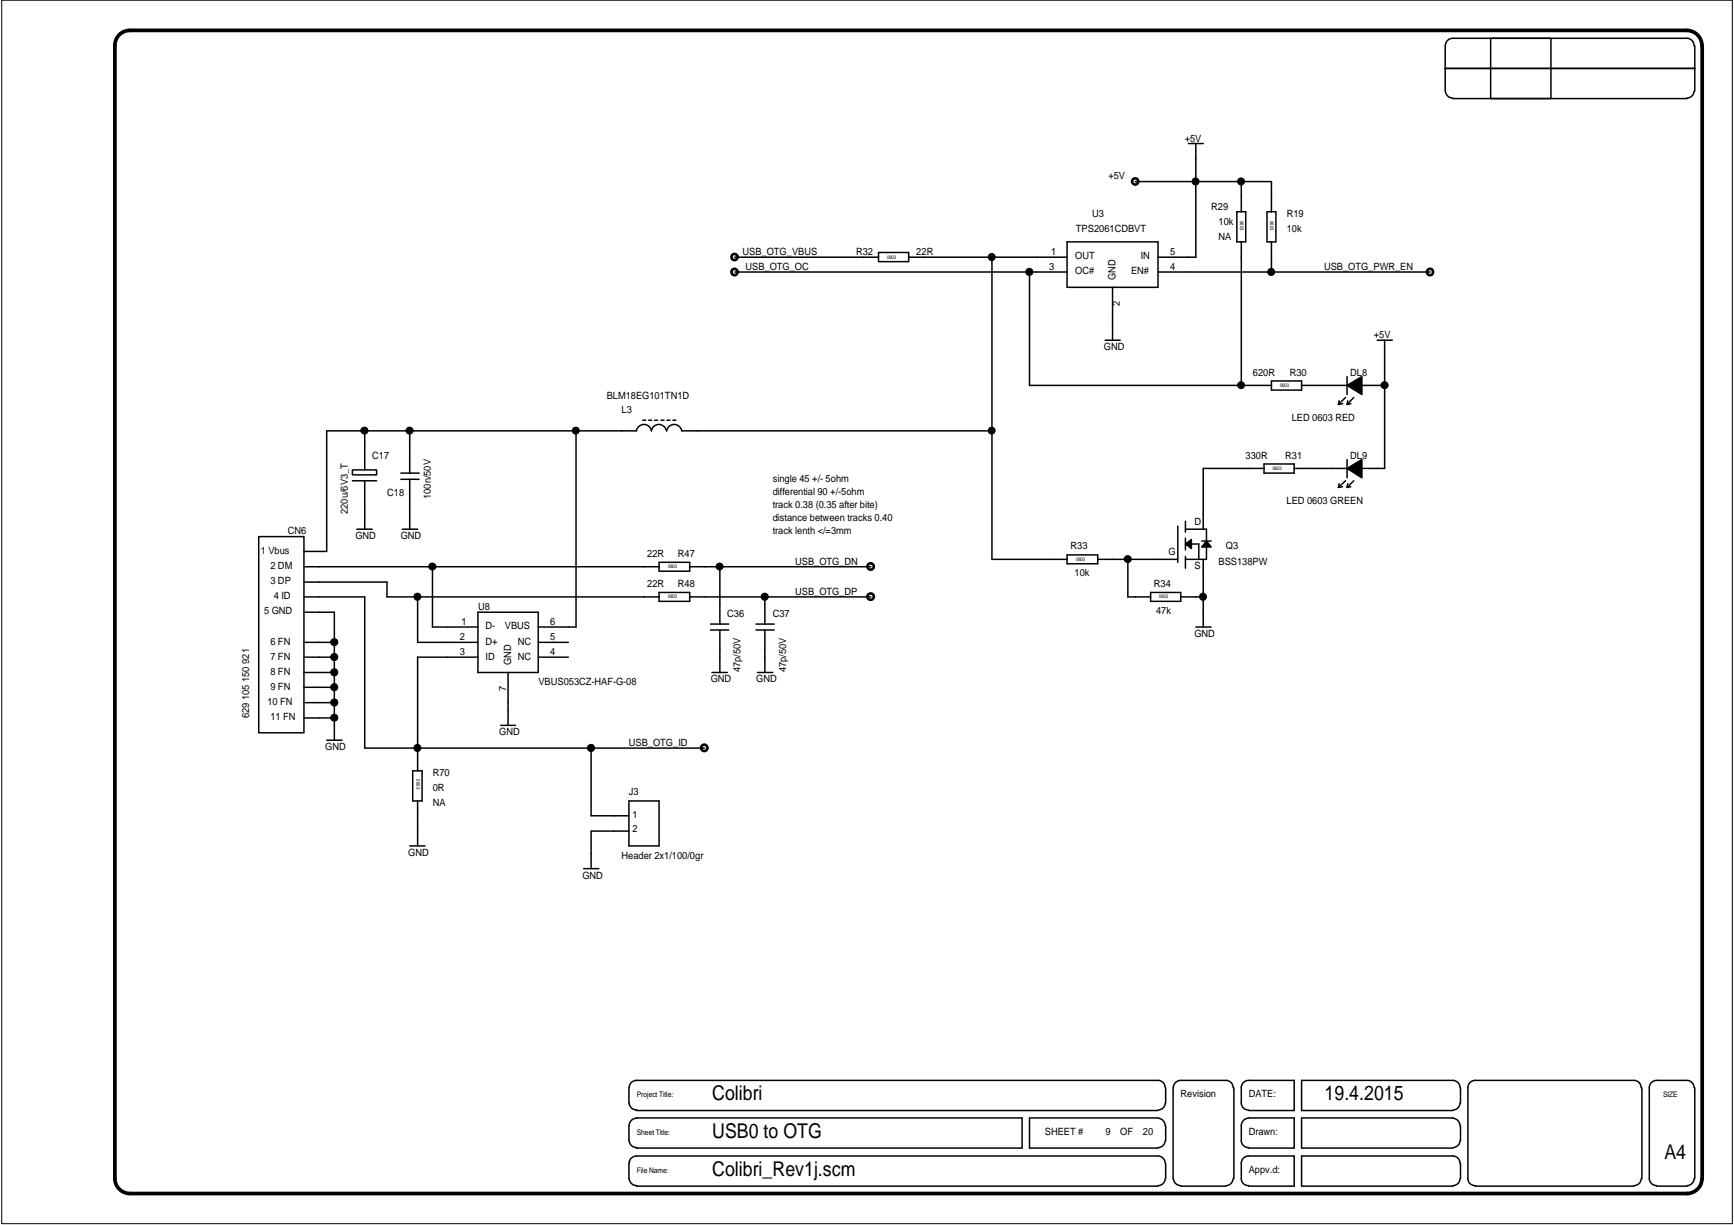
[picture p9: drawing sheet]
<svg xmlns="http://www.w3.org/2000/svg" width="297mm" height="210mm" viewBox="0 0 297 210" stroke-linecap="round" stroke-linejoin="round" font-family="sans-serif">
<g fill="none" stroke="#000" stroke-width=".45">
<circle cx="194.5" cy="31.1" r=".53"/>
<circle cx="125.8" cy="46.6" r=".54"/>
<circle cx="125.8" cy="44" r=".54"/>
<circle cx="245" cy="46.6" r=".53"/>
<circle cx="149.1" cy="97.1" r=".55"/>
<circle cx="149.1" cy="102.2" r=".55"/>
<circle cx="120.6" cy="128.1" r=".55"/>
</g>
<g fill="none" stroke="#000" stroke-width=".26">
<path d="M247.6 11.7h42.7M247.6 7.8v7.8M247.6 7.8a1.24 1.24 0 0 1 1.3-1.2h40.1a1.23 1.23 0 0 1 1.2 1.2M247.6 15.6a1.26 1.26 0 0 0 1.3 1.2M248.9 16.9h40.1M255.4 6.6h10.3v10.3h-10.3zM290.2 15.6a1.22 1.22 0 0 1-1.2 1.2M290.3 7.8v7.8M194.5 31.1h23.3v5.2M203.6 24.6h2.5M204.8 24.6v19.5h-6.4M211.9 36.3h1.5v5.1h-1.5z"/>
<path d="M212.6 31.1v5.2M217 36.3h1.6v5.1h-1.6zM125.9 44.1h24.6M125.9 46.6h56.9M150.5 43.3h5.2v1.5h-5.2zM155.7 44.1h27.1M169.9 44.1v51.7h12.9M176.4 46.6v19.4h41.4M182.8 41.4h15.6v7.8h-15.6zM189.3 58.3h2.6M190.6 49.2v9.1M198.4 46.6h46.6"/>
<path d="M212.6 41.4v24.6M217.8 41.4v5.2M235.9 58.3h2.6M237.2 58.3v22h-3.9M62.5 73.8v6.7M70.2 73.8v7.3M98.7 73.8v33.6h-6.5M109 73.8a1.31 1.31 0 0 1 1.3-1.1 1.31 1.31 0 0 1 1.3 1.1 1.31 1.31 0 0 1 1.3-1.1 1.31 1.31 0 0 1 1.3 1.1M109 73.8h-53v20.7h-3.9M110.1 72h.5M111.1 72h.5M112.1 72h.5"/>
<path d="M113.2 72h.5M114.2 73.8a1.31 1.31 0 0 1 1.3-1.1 1.31 1.31 0 0 1 1.3 1.1h53.1M114.3 72h.5M115.3 72h.5M216.5 79.5h5.2v1.6h-5.2zM217.8 65.3h5.2v1.5h-5.2zM223 66h7.8M229.4 68.7l-.1 .6M230 69.2l-.7 .1M230.5 68.1l-1.2 1.2M230.8 66l2.5-1.5v3.1zM230.8 64.5v3.1"/>
<path d="M230.8 78.7v3.2M230.9 68.7l-.1 .6M231.4 69.2l-.6 .1M231.9 68.1l-1.1 1.2M233.3 66h3.9M44.3 91.9h7.8v33.7h-7.8zM52.1 99.7h14.2v2.6h46.6M52.1 97.1h60.8M60.4 80.5h4.1v.9h-4.1zM60.4 82.4h4.1M61.1 90.7h2.7M62.5 82.4v8.3"/>
<path d="M68.7 82.1h3.1M68.7 81.1h3.1M68.9 90.7h2.6M70.2 82.1v8.6M74.1 97.1v10.3h7.8M112.9 96.4h5.2v1.5h-5.2zM118.1 97.1h31.1M123.3 97.1v9.8M182.8 95.1h5.2v1.5h-5.2zM188 95.8h13.8M193.2 95.8v6.5h3.9M201.8 90.2v6.2"/>
<path d="M203.1 93.2l1-.7v1.5zM203.1 90.7h3.6v5.1h-3.6M203.1 89.3v1.9M203.1 92.2v2M203.1 95.3v2.1M203.1 93.2h2.3v2.6M205.9 92.7h1.6M206.1 95.8v11.6M206.7 92.7l.8 1h-1.6zM216.5 80.3h-10.4v10.4M221.7 80.3h9.1M229.4 82.9l-.1 .6"/>
<path d="M230 83.4l-.7 .1M230.5 82.4l-1.2 1.1M230.8 80.3l2.5-1.6v3.2zM230.9 82.9l-.1 .6M231.4 83.4l-.6 .1M231.9 82.4l-1.1 1.1M52.1 102.3h10.4v25.9h58.2M52.1 110.1h5.2M52.1 112.6h5.2M52.1 104.9h5.2v21.9M52.1 115.2h5.2M52.1 117.8h5.2"/>
<path d="M71.5 102.3v7.8h10.4M81.9 112.6h-10.4v19.5M81.9 104.9h10.3v10.3h-10.3zM87 115.2v9.1M92.2 110.1h5.2M92.2 112.6h5.2M112.9 101.5h5.2v1.5h-5.2zM118.1 102.3h31.1M121.7 106.9h3.1M121.7 107.9h3.1M122 115.2h2.6M123.3 107.9v7.3"/>
<path d="M129.5 106.9h3.1M129.5 107.9h3.1M129.7 115.2h2.7M131 102.3v4.6M131 107.9v7.3M197.1 101.5h5.2v1.5h-5.2zM202.3 102.3h3.8M204.8 107.4h2.7M52.1 120.4h5.2M52.1 123h5.2M56 126.8h2.6M70.7 132.1h1.6v5.1h-1.6z"/>
<path d="M71.5 137.2v7.7M85.8 124.3h2.5M101.3 128.2v11.6h6.4M107.7 137.2h5.2v7.7h-5.2zM70.2 144.9h2.6M100 148.8h2.6M107.7 142.4h-6.4v6.4M107.7 186.4v2.6M107.7 192.9v2.6M107.7 199.3v2.7M107.8 189a1.29 1.29 0 0 0 1.3 1.2h-.1M107.8 195.5a1.26 1.26 0 0 0 1.3 1.1h-.1"/>
<path d="M109 185.1h89.4a1.23 1.23 0 0 1 1.2 1.3M109 198.1h89.4a1.23 1.23 0 0 1 1.2 1.2M109 191.6h.1a1.27 1.27 0 0 0-1.3 1.3M109 190.3h89.4M109 191.6h66.1v5.1h-66.1M109.1 185.1a1.24 1.24 0 0 0-1.3 1.3M109.1 198.1a1.24 1.24 0 0 0-1.3 1.2M198.4 191.6a1.29 1.29 0 0 1 1.2 1.3M198.4 191.6h-22v5.1h22M199.6 195.5a1.22 1.22 0 0 1-1.2 1.1M199.6 189a1.22 1.22 0 0 1-1.2 1.2M199.7 186.4v2.6"/>
<path d="M199.7 192.9v2.6M199.7 199.3v2.7M201 186.4v15.6M201 186.4a1.23 1.23 0 0 1 1.3-1.3h7.7a1.23 1.23 0 0 1 1.2 1.3M211.4 186.4v15.6M213.9 190.2a1.2 1.2 0 0 1-1.3-1.2v-2.6a1.23 1.23 0 0 1 1.3-1.3h7.8v5.2h-7.8M213.9 191.6a1.26 1.26 0 0 0-1.3 1.3v2.6a1.2 1.2 0 0 0 1.3 1.1M213.9 191.6h7.8v5.1h-7.8M248.9 191.6a1.29 1.29 0 0 1 1.2 1.3M248.9 191.6h-25.9v5.1h25.9M250.1 186.4a1.23 1.23 0 0 0-1.2-1.3h-25.9v5.2h25.9M250.1 189a1.22 1.22 0 0 1-1.2 1.2"/>
<path d="M250.1 195.5a1.22 1.22 0 0 1-1.2 1.1M250.1 199.3a1.23 1.23 0 0 0-1.2-1.2h-25.9v5.1h25.9M250.2 186.4v2.6M250.2 192.9v2.6M250.2 199.3v2.7M281.1 186.4a1.23 1.23 0 0 0-1.2-1.3h-27.2a1.23 1.23 0 0 0-1.2 1.3v15.6a1.2 1.2 0 0 0 1.2 1.2M281.3 186.4v15.6M290.2 186.4a1.22 1.22 0 0 0-1.2-1.3h-5.2a1.24 1.24 0 0 0-1.3 1.3v15.6a1.26 1.26 0 0 0 1.3 1.2M290.3 186.4v15.6M107.8 202a1.29 1.29 0 0 0 1.3 1.2h-.1M109 203.2h89.4M199.6 202a1.22 1.22 0 0 1-1.2 1.2"/>
<path d="M201 202a1.29 1.29 0 0 0 1.3 1.2M202.3 203.2h7.7M211.2 202a1.26 1.26 0 0 1-1.2 1.2M213.9 203.2a1.2 1.2 0 0 1-1.3-1.2v-2.7a1.23 1.23 0 0 1 1.3-1.2h7.8v5.1h-7.8M250.1 202a1.22 1.22 0 0 1-1.2 1.2M252.7 203.2h27.2M281.1 202a1.22 1.22 0 0 1-1.2 1.2M283.8 203.2h5.2M290.2 202a1.22 1.22 0 0 1-1.2 1.2"/>
</g>
<g fill="#000">
<path d="M230.8 66l2.5-1.5v3.1zM203.1 93.2l1-.7v1.5zM206.7 92.7l.8 1h-1.6zM230.8 80.3l2.5-1.6v3.2z"/>
<circle cx="204.8" cy="31.1" r=".6"/>
<circle cx="212.6" cy="31.1" r=".6"/>
<circle cx="169.9" cy="44" r=".6"/>
<circle cx="176.3" cy="46.6" r=".62"/>
<circle cx="217.7" cy="46.6" r=".61"/>
<circle cx="62.4" cy="73.8" r=".6"/>
<circle cx="70.2" cy="73.8" r=".61"/>
<circle cx="98.6" cy="73.8" r=".6"/>
<circle cx="169.9" cy="73.8" r=".6"/>
<circle cx="212.6" cy="66" r=".6"/>
<circle cx="237.2" cy="66" r=".6"/>
<circle cx="74.1" cy="97.1" r=".61"/>
<circle cx="123.3" cy="97.1" r=".6"/>
<circle cx="193.2" cy="95.8" r=".6"/>
<circle cx="57.3" cy="115.2" r=".61"/>
<circle cx="57.3" cy="117.8" r=".61"/>
<circle cx="57.3" cy="112.6" r=".61"/>
<circle cx="57.3" cy="110" r=".6"/>
<circle cx="71.5" cy="102.2" r=".6"/>
<circle cx="131" cy="102.3" r=".61"/>
<circle cx="206.1" cy="102.2" r=".6"/>
<circle cx="57.3" cy="120.4" r=".61"/>
<circle cx="57.3" cy="123" r=".6"/>
<circle cx="71.5" cy="128.2" r=".6"/>
<circle cx="101.2" cy="128.2" r=".61"/>
</g>
<g fill="none" stroke="#000" stroke-width=".17">
<path d="M.3 0h296.5v209.7h-296.5z"/>
<circle cx="204.8" cy="31.1" r=".6"/>
<circle cx="212.6" cy="31.1" r=".6"/>
<circle cx="169.9" cy="44" r=".6"/>
<circle cx="176.3" cy="46.6" r=".62"/>
<circle cx="217.7" cy="46.6" r=".61"/>
<circle cx="62.4" cy="73.8" r=".6"/>
<circle cx="70.2" cy="73.8" r=".61"/>
<circle cx="98.6" cy="73.8" r=".6"/>
<circle cx="169.9" cy="73.8" r=".6"/>
<circle cx="212.6" cy="66" r=".6"/>
<circle cx="237.2" cy="66" r=".6"/>
<circle cx="74.1" cy="97.1" r=".61"/>
<circle cx="123.3" cy="97.1" r=".6"/>
<circle cx="193.2" cy="95.8" r=".6"/>
<circle cx="57.3" cy="115.2" r=".61"/>
<circle cx="57.3" cy="117.8" r=".61"/>
<circle cx="57.3" cy="112.6" r=".61"/>
<circle cx="57.3" cy="110" r=".6"/>
<circle cx="71.5" cy="102.2" r=".6"/>
<circle cx="131" cy="102.3" r=".61"/>
<circle cx="206.1" cy="102.2" r=".6"/>
<circle cx="57.3" cy="120.4" r=".61"/>
<circle cx="57.3" cy="123" r=".6"/>
<circle cx="71.5" cy="128.2" r=".6"/>
<circle cx="101.2" cy="128.2" r=".61"/>
</g>
<path d="M291.5 7.8a2.6 2.6 0 0 0-2.5-2.6h-266.7a2.57 2.57 0 0 0-2.6 2.6v194.2a2.59 2.59 0 0 0 2.6 2.5h266.7a2.58 2.58 0 0 0 2.5-2.5M291.6 7.8v194.2" fill="none" stroke="#000" stroke-width=".64"/>
<g font-size="3.5">
<text x="122" y="188.5">Colibri</text>
<text x="226.9" y="188.5">19.4.2015</text>
<text x="122" y="194.9">USB0 to OTG</text>
<text x="122" y="201.5">Colibri_Rev1j.scm</text>
<text x="285.1" y="198.6">A4</text>
</g>
<g font-size="1.7">
<text x="202.9" y="24.3">+5V</text>
<text x="189.9" y="30.7">+5V</text>
<text x="207.5" y="35.9">R29</text>
<text x="184.3" y="39.8">TPS2061CDBVT</text>
<text x="187.1" y="37.2">U3</text>
<text x="208.7" y="38.5">10k</text>
<text x="208.7" y="41.1">NA</text>
<text x="220.4" y="37.2">R19</text>
<text x="220.4" y="39.8">10k</text>
<text x="127.2" y="43.6">USB_OTG_VBUS</text>
<text x="127.7" y="46.3">USB_OTG_OC</text>
<text x="146.6" y="43.6">R32</text>
<text x="157" y="43.6">22R</text>
<text x="179.7" y="46.3">3</text>
<text x="180" y="43.6">1</text>
<text x="184.2" y="47">OC#</text>
<text x="184.2" y="44.4">OUT</text>
<text x="191.1" y="47.9" transform="rotate(-90 191.1 47.9)">GND</text>
<text x="193.8" y="47">EN#</text>
<text x="195.4" y="44.4">IN</text>
<text x="200.4" y="43.6">5</text>
<text x="200.4" y="46.3">4</text>
<text x="226.8" y="46.3">USB_OTG_PWR_EN</text>
<text x="191.9" y="52.4" transform="rotate(-90 191.9 52.4)">2</text>
<text x="189.1" y="60">GND</text>
<text x="235.3" y="57.9">+5V</text>
<text x="214.6" y="64.4">620R</text>
<text x="220.9" y="64.4">R30</text>
<text x="231.3" y="64.4">DL8</text>
<text x="103.9" y="68.3">BLM18EG101TN1D</text>
<text x="106.5" y="70.8">L3</text>
<text x="221.3" y="72.1">LED 0603 RED</text>
<text x="63.8" y="78.6">C17</text>
<text x="132.4" y="82.5">single 45 +/- 5ohm</text>
<text x="213.4" y="78.6">330R</text>
<text x="220.2" y="78.6">R31</text>
<text x="231.3" y="78.6">DL9</text>
<text x="59.6" y="88.1" transform="rotate(-90 59.6 88.1)">220u/6V3_T</text>
<text x="66.3" y="85">C18</text>
<text x="73.8" y="85.5" transform="rotate(-90 73.8 85.5)">100n/50V</text>
<text x="132.4" y="84.8">differential 90 +/-5ohm</text>
<text x="132.4" y="87">track 0.38 (0.35 after bite)</text>
<text x="132.4" y="89.3">distance between tracks 0.40</text>
<text x="204.6" y="90">D</text>
<text x="220.4" y="86.3">LED 0603 GREEN</text>
<text x="44.7" y="94.9">1 Vbus</text>
<text x="49.3" y="91.6">CN6</text>
<text x="60.9" y="92.3">GND</text>
<text x="68.7" y="92.3">GND</text>
<text x="110.9" y="95.4">22R</text>
<text x="116.1" y="95.4">R47</text>
<text x="132.4" y="91.6">track lenth &lt;/=3mm</text>
<text x="183.4" y="94.1">R33</text>
<text x="200.2" y="95.1">G</text>
<text x="210" y="94.1">Q3</text>
<text x="46.3" y="100.1">3 DP</text>
<text x="46.3" y="97.5">2 DM</text>
<text x="110.9" y="100.6">22R</text>
<text x="116.1" y="100.6">R48</text>
<text x="136.2" y="96.7">USB_OTG_DN</text>
<text x="136.2" y="101.9">USB_OTG_DP</text>
<text x="184.1" y="98.8">10k</text>
<text x="197.7" y="100.6">R34</text>
<text x="204.6" y="97.5">S</text>
<text x="208.7" y="96.7">BSS138PW</text>
<text x="45.3" y="105.2">5 GND</text>
<text x="46.9" y="102.7">4 ID</text>
<text x="79" y="107.1">1</text>
<text x="81.9" y="104.5">U8</text>
<text x="83.2" y="107.8">D-</text>
<text x="86.5" y="107.8">VBUS</text>
<text x="94.3" y="107.1">6</text>
<text x="124.6" y="105.8">C36</text>
<text x="132.4" y="105.8">C37</text>
<text x="198" y="105.2">47k</text>
<text x="46.3" y="113">7 FN</text>
<text x="46.3" y="110.4">6 FN</text>
<text x="78.8" y="109.6">2</text>
<text x="78.8" y="112.2">3</text>
<text x="83.2" y="113">ID</text>
<text x="83.2" y="110.4">D+</text>
<text x="87.5" y="114" transform="rotate(-90 87.5 114)">GND</text>
<text x="88.7" y="110.4">NC</text>
<text x="88.7" y="113">NC</text>
<text x="94.3" y="109.6">5</text>
<text x="94.3" y="112.2">4</text>
<text x="204.6" y="109.1">GND</text>
<text x="46.3" y="118.2">9 FN</text>
<text x="46.3" y="115.6">8 FN</text>
<text x="86.7" y="118.4" transform="rotate(-90 86.7 118.4)">7</text>
<text x="92.2" y="117.4">VBUS053CZ-HAF-G-08</text>
<text x="121.7" y="116.9">GND</text>
<text x="126.9" y="115.2" transform="rotate(-90 126.9 115.2)">47p/50V</text>
<text x="129.5" y="116.9">GND</text>
<text x="134.7" y="115.2" transform="rotate(-90 134.7 115.2)">47p/50V</text>
<text x="42.7" y="123" transform="rotate(-90 42.7 123)">629 105 150 921</text>
<text x="45.8" y="120.8">10 FN</text>
<text x="46.3" y="123.4">11 FN</text>
<text x="85.5" y="126">GND</text>
<text x="55.7" y="128.5">GND</text>
<text x="107.7" y="127.8">USB_OTG_ID</text>
<text x="74.1" y="132.9">R70</text>
<text x="74.1" y="135.6">0R</text>
<text x="107.7" y="136.2">J3</text>
<text x="74.1" y="138.1">NA</text>
<text x="108.4" y="140.1">1</text>
<text x="108.4" y="142.6">2</text>
<text x="69.9" y="146.6">GND</text>
<text x="106.5" y="147.2">Header 2x1/100/0gr</text>
<text x="99.8" y="150.5">GND</text>
<text x="202.2" y="188">Revision</text>
<text x="213.9" y="188">DATE:</text>
<text x="179" y="194.6">SHEET #</text>
<text x="189.4" y="194.6">9</text>
<text x="191.9" y="194.6">OF</text>
<text x="195.8" y="194.6">20</text>
<text x="213.9" y="194.6">Drawn:</text>
<text x="213.9" y="201">Appv.d:</text>
</g>
<g font-size="1.3">
<text x="109.1" y="188">Project Title:</text>
<text x="284.9" y="188">SIZE</text>
<text x="109.1" y="194.4">Sheet Title:</text>
<text x="109.1" y="200.9">File Name:</text>
</g>
<g font-size=".9">
<text x="212.4" y="37.8" transform="rotate(90 212.4 37.8)">0603</text>
<text x="217.6" y="37.8" transform="rotate(90 217.6 37.8)">0603</text>
<text x="152" y="44.3">0603</text>
<text x="219.3" y="66.3">0603</text>
<text x="218" y="80.5">0603</text>
<text x="114.5" y="97.4">0603</text>
<text x="184.4" y="96.1">0603</text>
<text x="114.5" y="102.5">0603</text>
<text x="198.6" y="102.5">0603</text>
<text x="71.3" y="133.6" transform="rotate(90 71.3 133.6)">0603</text>
</g>
</svg>
